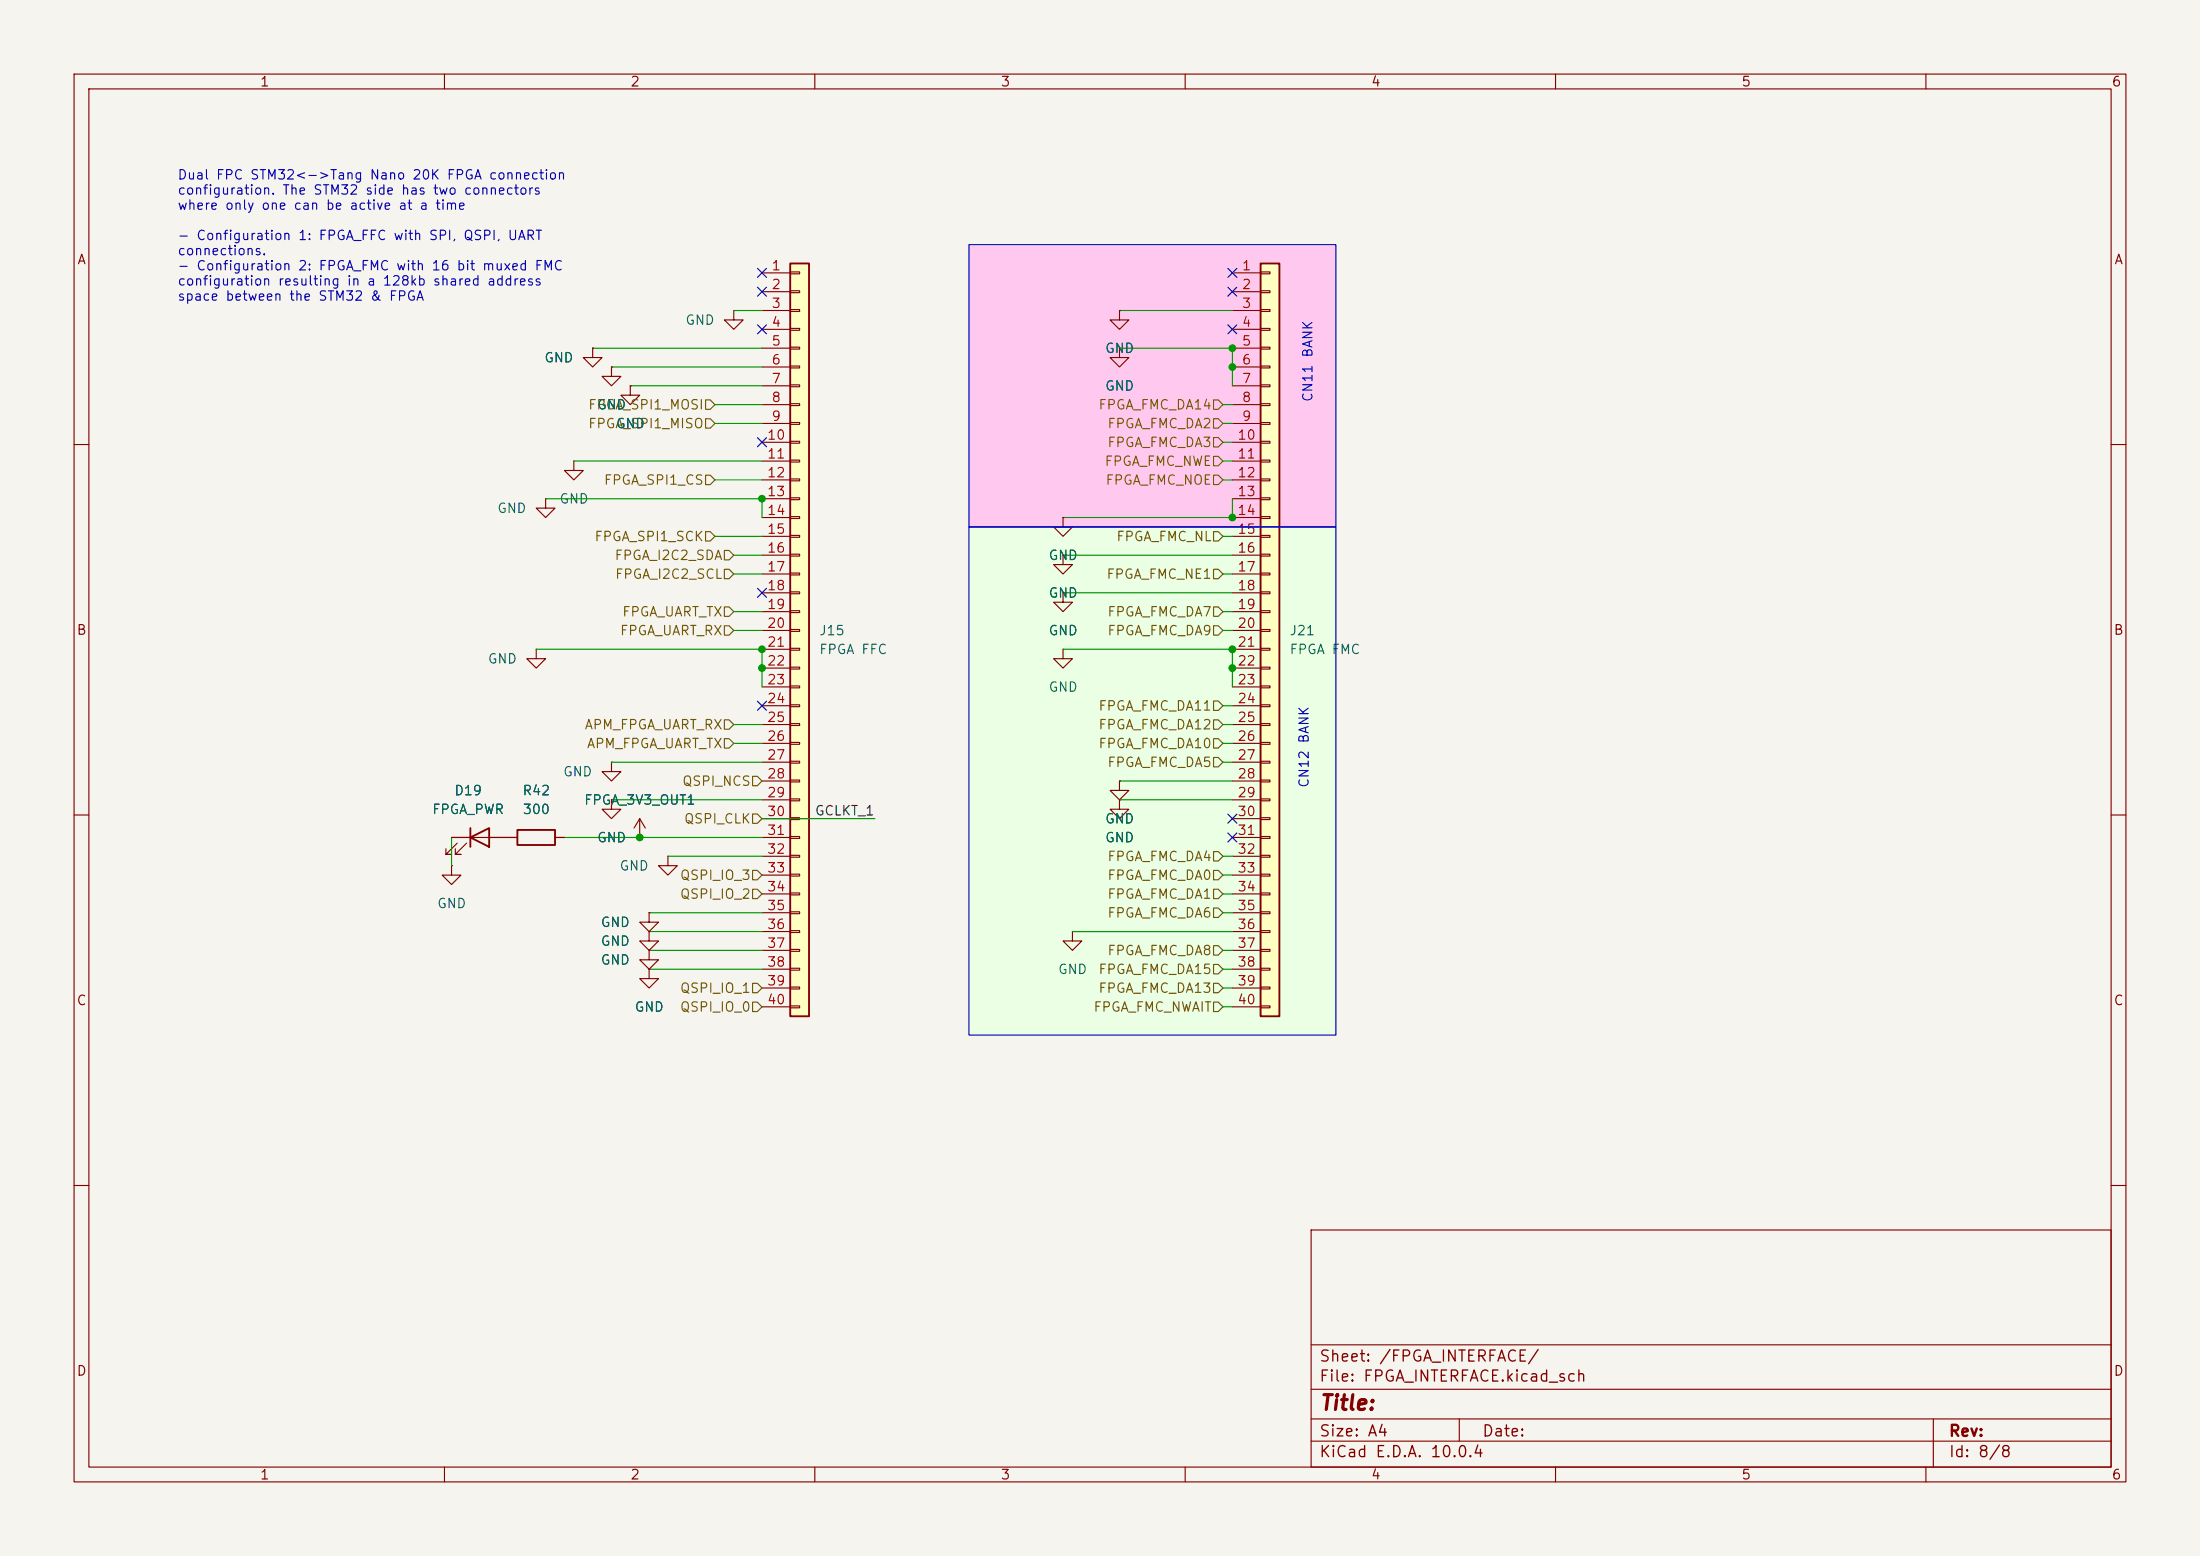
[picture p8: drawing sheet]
<svg xmlns="http://www.w3.org/2000/svg" width="297mm" height="210mm" viewBox="0 0 297 210" stroke-linecap="round" stroke-linejoin="round" font-family="sans-serif">
<path d="M0 0h297v210h-297z" fill="#f5f4ef" stroke="#f5f4ef" stroke-width=".14"/>
<g fill="none" stroke="#840000" stroke-width=".15">
<path d="M10 10h277v190h-277zM12 12h273v186h-273zM60 10v2M110 10v2M160 10v2M210 10v2M260 10v2M10 60h2M285 60h2M10 110h2M285 110h2M10 160h2"/>
<path d="M177 166h108v32h-108zM285 160h2M60 198v2M110 198v2M160 198v2M177 194.5h108M177 191.5h108M177 187.5h108M177 181.5h108M197 191.5v3M210 198v2M260 198v2"/>
<path d="M261 191.5v6.5"/>
</g>
<path d="M130.8 71.1h49.5v68.6h-49.5z" fill="#ebffe4"/>
<path d="M130.8 33h49.5v38.1h-49.5z" fill="#ffc9ef"/>
<path d="M151.1 47v1.3h1.3l-1.3 1.2-1.2-1.2h1.2M151.1 47h.1M151.1 41.9v1.3h1.3l-1.3 1.3-1.2-1.3h1.2M151.1 41.9h.1M72.4 87.6v1.3h1.3l-1.3 1.3-1.3-1.3h1.3M72.4 87.6h.1" fill="none" stroke="#840000" stroke-width=".15"/>
<path d="M106.7 35.6h2.5v101.6h-2.5z" fill="#ffffc2"/>
<path d="M106.7 35.6h2.5v101.6h-2.5z" fill="none" stroke="#840000" stroke-width=".25"/>
<g fill="none" stroke="#840000" stroke-width=".15">
<path d="M102.9 36.8h3.8M102.9 39.4h3.8M106.7 36.7h1.2v.3h-1.2zM106.7 39.2h1.2v.3h-1.2zM80 47v1.3h1.3l-1.3 1.2-1.3-1.2h1.3M80 47h.1M82.5 49.5v1.3h1.3l-1.3 1.3-1.2-1.3h1.2M82.5 49.5h.1M85.1 52.1v1.2h1.3l-1.3 1.3-1.3-1.3h1.3M85.1 52.1h.1M102.9 41.9h3.8M102.9 44.5h3.8"/>
<path d="M102.9 47h3.8M102.9 49.5h3.8M102.9 52.1h3.8M102.9 54.6h3.8M102.9 57.2h3.8M102.9 59.7h3.8M106.7 41.8h1.2v.2h-1.2zM106.7 44.3h1.2v.3h-1.2zM106.7 46.9h1.2v.2h-1.2zM106.7 49.4h1.2v.3h-1.2zM106.7 51.9h1.2v.3h-1.2zM106.7 54.5h1.2v.2h-1.2z"/>
<path d="M106.7 57h1.2v.3h-1.2zM106.7 59.6h1.2v.2h-1.2zM73.7 67.3v1.3h1.2l-1.2 1.3-1.3-1.3h1.3M73.7 67.3h.1M102.9 62.2h3.8M102.9 64.8h3.8M102.9 67.3h3.8M102.9 69.9h3.8M102.9 72.4h3.8M102.9 74.9h3.8M102.9 77.5h3.8M106.7 62.1h1.2v.3h-1.2z"/>
<path d="M106.7 64.6h1.2v.3h-1.2zM106.7 67.2h1.2v.2h-1.2zM106.7 69.7h1.2v.3h-1.2zM106.7 72.3h1.2v.2h-1.2zM106.7 74.8h1.2v.3h-1.2zM106.7 77.3h1.2v.3h-1.2zM106.7 79.9h1.2v.2h-1.2zM102.9 80h3.8M102.9 82.6h3.8M102.9 85.1h3.8M102.9 87.6h3.8M102.9 90.2h3.8"/>
<path d="M102.9 92.7h3.8M102.9 95.3h3.8M102.9 97.8h3.8M106.7 82.4h1.2v.3h-1.2zM106.7 85h1.2v.2h-1.2zM106.7 87.5h1.2v.3h-1.2zM106.7 90h1.2v.3h-1.2zM106.7 92.6h1.2v.2h-1.2zM106.7 95.1h1.2v.3h-1.2zM106.7 97.7h1.2v.2h-1.2zM143.5 87.6v1.3h1.3l-1.3 1.3-1.3-1.3h1.3M143.5 87.6h.1"/>
<path d="M61 116.8v1.3h1.2l-1.2 1.3-1.3-1.3h1.3M61 116.8h.1M102.9 100.3h3.8M102.9 102.9h3.8M102.9 105.4h3.8M102.9 108h3.8M102.9 110.5h3.8M102.9 113h3.8M102.9 115.6h3.8M102.9 118.1h3.8M106.7 100.2h1.2v.3h-1.2zM106.7 102.7h1.2v.3h-1.2z"/>
<path d="M106.7 105.3h1.2v.2h-1.2zM106.7 107.8h1.2v.3h-1.2zM106.7 110.4h1.2v.2h-1.2zM106.7 112.9h1.2v.3h-1.2zM106.7 115.4h1.2v.3h-1.2zM106.7 118h1.2v.2h-1.2zM87.6 130.8v1.3h1.3l-1.3 1.3-1.2-1.3h1.2M87.6 130.8h.1M102.9 120.7h3.8M102.9 123.2h3.8M102.9 125.7h3.8M102.9 128.3h3.8"/>
<path d="M102.9 130.8h3.8M102.9 133.4h3.8M102.9 135.9h3.8M106.7 120.5h1.2v.3h-1.2zM106.7 123.1h1.2v.2h-1.2zM106.7 125.6h1.2v.3h-1.2zM106.7 128.1h1.2v.3h-1.2zM106.7 130.7h1.2v.2h-1.2zM106.7 133.2h1.2v.3h-1.2zM106.7 135.8h1.2v.2h-1.2z"/>
</g>
<path d="M170.2 35.6h2.5v101.6h-2.5z" fill="#ffffc2"/>
<path d="M170.2 35.6h2.5v101.6h-2.5zM63.5 113l2.5-1.2v2.5zM63.5 111.8v2.5M69.8 112h5.1v2h-5.1z" fill="none" stroke="#840000" stroke-width=".25"/>
<g fill="none" stroke="#840000" stroke-width=".15">
<path d="M166.4 36.8h3.8M166.4 39.4h3.8M170.2 36.7h1.2v.3h-1.2zM170.2 39.2h1.2v.3h-1.2zM80 47h.1M82.5 49.5h.1M85.1 52.1h.1M99.1 41.9v1.3h1.2l-1.2 1.3-1.3-1.3h1.3M99.1 41.9h.1M151.1 41.9h.1M151.1 47h.1M166.4 41.9h3.8"/>
<path d="M166.4 44.5h3.8M166.4 47h3.8M166.4 49.5h3.8M166.4 52.1h3.8M166.4 54.6h3.8M166.4 57.2h3.8M166.4 59.7h3.8M170.2 41.8h1.2v.2h-1.2zM170.2 44.3h1.2v.3h-1.2zM170.2 46.9h1.2v.2h-1.2zM170.2 49.4h1.2v.3h-1.2zM170.2 51.9h1.2v.3h-1.2z"/>
<path d="M170.2 54.5h1.2v.2h-1.2zM170.2 57h1.2v.3h-1.2zM170.2 59.6h1.2v.2h-1.2zM77.5 62.2v1.3h1.2l-1.2 1.3-1.3-1.3h1.3M77.5 62.2h.1M143.5 69.9v1.2h1.3l-1.3 1.3-1.3-1.3h1.3M143.5 69.9h.1M143.5 74.9v1.3h1.3l-1.3 1.3-1.3-1.3h1.3M143.5 74.9h.1M166.4 62.2h3.8M166.4 64.8h3.8M166.4 67.3h3.8"/>
<path d="M166.4 69.9h3.8M166.4 72.4h3.8M166.4 74.9h3.8M166.4 77.5h3.8M170.2 62.1h1.2v.3h-1.2zM170.2 64.6h1.2v.3h-1.2zM170.2 67.2h1.2v.2h-1.2zM170.2 69.7h1.2v.3h-1.2zM170.2 72.3h1.2v.2h-1.2zM170.2 74.8h1.2v.3h-1.2zM170.2 77.3h1.2v.3h-1.2zM170.2 79.9h1.2v.2h-1.2z"/>
<path d="M143.5 80v1.3h1.3l-1.3 1.3-1.3-1.3h1.3M143.5 80h.1M166.4 80h3.8M166.4 82.6h3.8M166.4 85.1h3.8M166.4 87.6h3.8M166.4 90.2h3.8M166.4 92.7h3.8M166.4 95.3h3.8M166.4 97.8h3.8M170.2 82.4h1.2v.3h-1.2zM170.2 85h1.2v.2h-1.2z"/>
<path d="M170.2 87.5h1.2v.3h-1.2zM170.2 90h1.2v.3h-1.2zM170.2 92.6h1.2v.2h-1.2zM170.2 95.1h1.2v.3h-1.2zM170.2 97.7h1.2v.2h-1.2zM61 113h8.8M61.7 113.8l-1.5 1.5h.8h-.8v-.7M63 113.8l-1.5 1.5h.7h-.7v-.7M74.9 113h1.3M82.5 108v1.2h1.3l-1.3 1.3-1.2-1.3h1.2M82.5 108h.1M82.5 102.9v1.2h1.3l-1.3 1.3-1.2-1.3h1.2"/>
<path d="M82.5 102.9h.1M86.4 113h.1M86.4 110.5l-.8 1.3M86.4 110.5l.7 1.3M86.4 110.5v2.5M90.2 115.6v1.2h1.2l-1.2 1.3-1.3-1.3h1.3M90.2 115.6h.1M151.1 108v1.2h1.3l-1.3 1.3-1.2-1.3h1.2M151.1 108h.1M151.1 105.4v1.3h1.3l-1.3 1.3-1.2-1.3h1.2M151.1 105.4h.1M166.4 100.3h3.8"/>
<path d="M166.4 102.9h3.8M166.4 105.4h3.8M166.4 108h3.8M166.4 110.5h3.8M166.4 113h3.8M166.4 115.6h3.8M166.4 118.1h3.8M170.2 100.2h1.2v.3h-1.2zM170.2 102.7h1.2v.3h-1.2zM170.2 105.3h1.2v.2h-1.2zM170.2 107.8h1.2v.3h-1.2zM170.2 110.4h1.2v.2h-1.2z"/>
<path d="M170.2 112.9h1.2v.3h-1.2zM170.2 115.4h1.2v.3h-1.2zM170.2 118h1.2v.2h-1.2zM87.6 123.2v1.3h1.3l-1.3 1.2-1.2-1.2h1.2M87.6 123.2h.1M87.6 128.3v1.2h1.3l-1.3 1.3-1.2-1.3h1.2M87.6 128.3h.1M87.6 125.7v1.3h1.3l-1.3 1.3-1.2-1.3h1.2M87.6 125.7h.1M87.6 130.8h.1M144.8 125.7v1.3h1.2l-1.2 1.3-1.3-1.3h1.3M144.8 125.7h.1"/>
<path d="M166.4 120.7h3.8M166.4 123.2h3.8M166.4 125.7h3.8M166.4 128.3h3.8M166.4 130.8h3.8M166.4 133.4h3.8M166.4 135.9h3.8M170.2 120.5h1.2v.3h-1.2zM170.2 123.1h1.2v.2h-1.2zM170.2 125.6h1.2v.3h-1.2zM170.2 128.1h1.2v.3h-1.2zM170.2 130.7h1.2v.2h-1.2z"/>
<path d="M170.2 133.2h1.2v.3h-1.2zM170.2 135.8h1.2v.2h-1.2z"/>
</g>
<g fill="none" stroke="#725600" stroke-width=".15">
<path d="M95.2 54h.7l.6 .6-.6 .6h-.7zM95.2 56.5h.7l.6 .7-.6 .6h-.7zM163.8 56.5h.7l.6 .7-.6 .6h-.7zM163.8 59.1h.7l.6 .6-.6 .6h-.7zM163.8 54h.7l.6 .6-.6 .6h-.7zM95.2 64.1h.7l.6 .7-.6 .6h-.7zM95.2 71.8h.7l.6 .6-.6 .6h-.7zM97.8 76.8h.6l.7 .7-.7 .6h-.6zM97.8 74.3h.6l.7 .6-.7 .7h-.6zM163.8 64.1h.7l.6 .7-.6 .6h-.7zM163.8 61.6h.7l.6 .6-.6 .7h-.7zM163.8 71.8h.7l.6 .6-.6 .6h-.7z"/>
<path d="M163.8 76.8h.7l.6 .7-.6 .6h-.7zM97.8 97.2h.6l.7 .6-.7 .6h-.6zM97.8 84.5h.6l.7 .6-.7 .6h-.6zM97.8 81.9h.6l.7 .7-.7 .6h-.6zM97.8 99.7h.6l.7 .6-.7 .7h-.6zM163.8 81.9h.7l.6 .7-.6 .6h-.7zM163.8 84.5h.7l.6 .6-.6 .6h-.7zM163.8 97.2h.7l.6 .6-.6 .6h-.7zM163.8 94.6h.7l.6 .7-.6 .6h-.7zM163.8 99.7h.7l.6 .6-.6 .7h-.7zM101.6 117.5h.6l.7 .6-.7 .6h-.6zM101.6 104.8h.6l.7 .6-.7 .6h-.6z"/>
<path d="M101.6 109.9h.6l.7 .6-.7 .6h-.6zM163.8 102.2h.7l.6 .7-.6 .6h-.7zM163.8 114.9h.7l.6 .7-.6 .6h-.7zM163.8 117.5h.7l.6 .6-.6 .6h-.7zM101.6 120h.6l.7 .7-.7 .6h-.6zM101.6 132.7h.6l.7 .7-.7 .6h-.6zM101.6 135.3h.6l.7 .6-.7 .6h-.6zM163.8 132.7h.7l.6 .7-.6 .6h-.7zM163.8 127.6h.7l.6 .7-.6 .6h-.7zM163.8 130.2h.7l.6 .6-.6 .6h-.7zM163.8 120h.7l.6 .7-.6 .6h-.7zM163.8 122.6h.7l.6 .6-.6 .6h-.7z"/>
<path d="M163.8 135.3h.7l.6 .6-.6 .6h-.7z"/>
</g>
<g fill="none" stroke="#009600" stroke-width=".15">
<path d="M80 47h22.9M82.5 49.5h20.4M85.1 52.1h17.8M96.5 57.2h6.4M96.5 54.6h6.4M99.1 41.9h3.8M151.1 47h15.3v5.1M151.1 41.9h15.3M165.1 57.2h1.3M165.1 54.6h1.3M165.1 59.7h1.3M73.7 67.3h29.2v2.6"/>
<path d="M77.5 62.2h25.4M96.5 72.4h6.4M96.5 64.8h6.4M99.1 74.9h3.8M99.1 77.5h3.8M143.5 74.9h22.9M165.1 72.4h1.3M165.1 77.5h1.3M165.1 64.8h1.3M165.1 62.2h1.3M166.4 67.3v2.6h-22.9M72.4 87.6h30.5v5.1"/>
<path d="M99.1 97.8h3.8M99.1 85.1h3.8M99.1 82.6h3.8M143.5 87.6h22.9v5.1M143.5 80h22.9M165.1 97.8h1.3M165.1 95.3h1.3M165.1 85.1h1.3M165.1 82.6h1.3M61 113v3.8M76.2 113h26.7M82.5 102.9h20.4"/>
<path d="M82.5 108h20.4M90.2 115.6h12.7M99.1 100.3h3.8M102.9 110.5h15.2M151.1 105.4h15.3M151.1 108h15.3M165.1 102.9h1.3M165.1 100.3h1.3M165.1 115.6h1.3M165.1 118.1h1.3M87.6 128.3h15.3M87.6 125.7h15.3"/>
<path d="M87.6 130.8h15.3M87.6 123.2h15.3M144.8 125.7h21.6M165.1 128.3h1.3M165.1 130.8h1.3M165.1 123.2h1.3M165.1 135.9h1.3M165.1 120.7h1.3M165.1 133.4h1.3"/>
</g>
<g fill="none" stroke="#000084" stroke-width=".15">
<path d="M102.3 38.8l1.2 1.2M102.3 36.2l1.2 1.2M103.5 38.8l-1.2 1.2M103.5 36.2l-1.2 1.2M165.8 38.8l1.2 1.2M165.8 36.2l1.2 1.2M167 38.8l-1.2 1.2M167 36.2l-1.2 1.2M102.3 43.8l1.2 1.3M102.3 59.1l1.2 1.2M103.5 43.8l-1.2 1.3M103.5 59.1l-1.2 1.2"/>
<path d="M165.8 43.8l1.2 1.3M167 43.8l-1.2 1.3M102.3 79.4l1.2 1.2M103.5 79.4l-1.2 1.2M102.3 94.6l1.2 1.3M103.5 94.6l-1.2 1.3M165.8 109.9l1.2 1.2M165.8 112.4l1.2 1.2M167 109.9l-1.2 1.2M167 112.4l-1.2 1.2"/>
</g>
<path d="M130.8 33h49.5v38.1h-49.5zM130.8 71.1h49.5v68.6h-49.5z" fill="none" stroke="#0000c2" stroke-width=".15"/>
<g fill="#009600" stroke="#009600" stroke-width=".14">
<circle cx="102.9" cy="67.3" r=".46"/>
<circle cx="166.4" cy="90.2" r=".46"/>
<circle cx="166.4" cy="87.6" r=".46"/>
<circle cx="166.4" cy="47" r=".46"/>
<circle cx="166.4" cy="69.9" r=".46"/>
<circle cx="166.4" cy="49.5" r=".46"/>
<circle cx="86.4" cy="113" r=".46"/>
<circle cx="102.9" cy="87.6" r=".46"/>
<circle cx="102.9" cy="90.2" r=".46"/>
</g>
<text font-size="2" fill="#840000" x="178" y="190.8">Title:</text>
<g font-size="1.5" fill="#840000">
<text x="178" y="184.2">Sheet: /FPGA_INTERFACE/</text>
<text x="178" y="186.9">File: FPGA_INTERFACE.kicad_sch</text>
<text x="178" y="197.1">KiCad E.D.A. 10.0.4</text>
<text x="178" y="194.3">Size: A4</text>
<text x="200" y="194.3">Date:</text>
<text x="263" y="194.3">Rev:</text>
<text x="263" y="197.1">Id: 8/8</text>
</g>
<g font-size="1.3" fill="#840000">
<text x="35" y="12">1</text>
<text x="85" y="12">2</text>
<text x="135" y="12">3</text>
<text x="185" y="12">4</text>
<text x="235" y="12">5</text>
<text x="285" y="12">6</text>
<text x="10.3" y="36">A</text>
<text x="285.3" y="36">A</text>
<text x="10.3" y="86">B</text>
<text x="285.3" y="86">B</text>
<text x="10.3" y="136">C</text>
<text x="285.3" y="136">C</text>
<text x="10.3" y="186">D</text>
<text x="285.3" y="186">D</text>
<text x="35" y="200">1</text>
<text x="85" y="200">2</text>
<text x="135" y="200">3</text>
<text x="185" y="200">4</text>
<text x="235" y="200">5</text>
<text x="285" y="200">6</text>
</g>
<g font-size="1.3" fill="#0000c2">
<text x="23.9" y="24.5">Dual FPC STM32&lt;-&gt;Tang Nano 20K FPGA connection</text>
<text x="23.9" y="26.6">configuration. The STM32 side has two connectors</text>
<text x="23.9" y="28.6">where only one can be active at a time</text>
<text x="23.9" y="32.7">- Configuration 1: FPGA_FFC with SPI, QSPI, UART</text>
<text x="23.9" y="34.8">connections.</text>
<text x="23.9" y="36.8">- Configuration 2: FPGA_FMC with 16 bit muxed FMC</text>
<text x="23.9" y="38.9">configuration resulting in a 128kb shared address</text>
<text x="23.9" y="40.9">space between the STM32 &amp; FPGA</text>
<text x="177.5" y="54.3" transform="rotate(-90 177.5 54.3)">CN11 BANK</text>
<text x="177" y="106.4" transform="rotate(-90 177 106.4)">CN12 BANK</text>
</g>
<g font-size="1.3" fill="#a90000">
<text x="104.1" y="36.8">1</text>
<text x="104.1" y="39.3">2</text>
<text x="104.1" y="41.9">3</text>
<text x="167.6" y="36.8">1</text>
<text x="167.6" y="39.3">2</text>
<text x="167.6" y="41.9">3</text>
<text x="104.1" y="44.4">4</text>
<text x="104.1" y="47">5</text>
<text x="167.6" y="44.4">4</text>
<text x="167.6" y="47">5</text>
<text x="104.1" y="49.5">6</text>
<text x="104.1" y="52">7</text>
<text x="167.6" y="49.5">6</text>
<text x="167.6" y="52">7</text>
<text x="103.5" y="59.7">10</text>
<text x="104.1" y="54.6">8</text>
<text x="104.1" y="57.1">9</text>
<text x="167" y="59.7">10</text>
<text x="167.6" y="54.6">8</text>
<text x="167.6" y="57.1">9</text>
<text x="103.5" y="62.2">11</text>
<text x="103.5" y="64.7">12</text>
<text x="167" y="62.2">11</text>
<text x="167" y="64.7">12</text>
<text x="103.5" y="67.3">13</text>
<text x="103.5" y="69.8">14</text>
<text x="167" y="67.3">13</text>
<text x="167" y="69.8">14</text>
<text x="103.5" y="72.4">15</text>
<text x="103.5" y="74.9">16</text>
<text x="103.5" y="77.4">17</text>
<text x="167" y="72.4">15</text>
<text x="167" y="74.9">16</text>
<text x="167" y="77.4">17</text>
<text x="103.5" y="80">18</text>
<text x="103.5" y="82.5">19</text>
<text x="167" y="80">18</text>
<text x="167" y="82.5">19</text>
<text x="103.5" y="85.1">20</text>
<text x="103.5" y="87.6">21</text>
<text x="167" y="85.1">20</text>
<text x="167" y="87.6">21</text>
<text x="103.5" y="90.1">22</text>
<text x="103.5" y="92.7">23</text>
<text x="103.5" y="95.2">24</text>
<text x="167" y="90.1">22</text>
<text x="167" y="92.7">23</text>
<text x="167" y="95.2">24</text>
<text x="103.5" y="97.8">25</text>
<text x="103.5" y="100.3">26</text>
<text x="167" y="97.8">25</text>
<text x="167" y="100.3">26</text>
<text x="103.5" y="102.8">27</text>
<text x="103.5" y="105.4">28</text>
<text x="103.5" y="107.9">29</text>
<text x="167" y="102.8">27</text>
<text x="167" y="105.4">28</text>
<text x="167" y="107.9">29</text>
<text x="103.5" y="110.5">30</text>
<text x="103.5" y="113">31</text>
<text x="167" y="110.5">30</text>
<text x="167" y="113">31</text>
<text x="103.5" y="115.5">32</text>
<text x="103.5" y="118.1">33</text>
<text x="167" y="115.5">32</text>
<text x="167" y="118.1">33</text>
<text x="103.5" y="120.6">34</text>
<text x="103.5" y="123.2">35</text>
<text x="103.5" y="125.7">36</text>
<text x="167" y="120.6">34</text>
<text x="167" y="123.2">35</text>
<text x="167" y="125.7">36</text>
<text x="103.5" y="128.2">37</text>
<text x="103.5" y="130.8">38</text>
<text x="167" y="128.2">37</text>
<text x="167" y="130.8">38</text>
<text x="103.5" y="133.3">39</text>
<text x="103.5" y="135.9">40</text>
<text x="167" y="133.3">39</text>
<text x="167" y="135.9">40</text>
</g>
<g font-size="1.3" fill="#006464">
<text x="92.4" y="44.2">GND</text>
<text x="149.1" y="48">GND</text>
<text x="73.4" y="49.2">GND</text>
<text x="149.1" y="53">GND</text>
<text x="80.5" y="55.6">GND</text>
<text x="83.1" y="58.1">GND</text>
<text x="67" y="69.6">GND</text>
<text x="75.4" y="68.3">GND</text>
<text x="141.5" y="75.9">GND</text>
<text x="141.5" y="81">GND</text>
<text x="65.8" y="89.9">GND</text>
<text x="110.5" y="86.1">J15</text>
<text x="110.5" y="88.6">FPGA FFC</text>
<text x="141.5" y="86.1">GND</text>
<text x="174" y="86.1">J21</text>
<text x="174" y="88.6">FPGA FMC</text>
<text x="141.5" y="93.7">GND</text>
<text x="61.2" y="107.7">D19</text>
<text x="70.4" y="107.7">R42</text>
<text x="75.9" y="105.1">GND</text>
<text x="58.2" y="110.2">FPGA_PWR</text>
<text x="70.5" y="110.2">300</text>
<text x="78.8" y="108.9">FPGA_3V3_OUT1</text>
<text x="149.1" y="111.5">GND</text>
<text x="80.5" y="114">GND</text>
<text x="83.5" y="117.8">GND</text>
<text x="149.1" y="114">GND</text>
<text x="58.9" y="122.9">GND</text>
<text x="81" y="125.4">GND</text>
<text x="81" y="130.5">GND</text>
<text x="81" y="128">GND</text>
<text x="142.7" y="131.8">GND</text>
<text x="85.6" y="136.9">GND</text>
</g>
<g font-size="1.3" fill="#725600">
<text x="79.3" y="55.6">FPGA_SPI1_MOSI</text>
<text x="79.3" y="58.1">FPGA_SPI1_MISO</text>
<text x="148.2" y="55.6">FPGA_FMC_DA14</text>
<text x="149.4" y="58.1">FPGA_FMC_DA2</text>
<text x="81.4" y="65.7">FPGA_SPI1_CS</text>
<text x="149" y="63.2">FPGA_FMC_NWE</text>
<text x="149.2" y="65.7">FPGA_FMC_NOE</text>
<text x="149.4" y="60.7">FPGA_FMC_DA3</text>
<text x="80.2" y="73.4">FPGA_SPI1_SCK</text>
<text x="82.9" y="75.9">FPGA_I2C2_SDA</text>
<text x="150.6" y="73.4">FPGA_FMC_NL</text>
<text x="82.9" y="78.4">FPGA_I2C2_SCL</text>
<text x="83.9" y="83.5">FPGA_UART_TX</text>
<text x="149.3" y="78.4">FPGA_FMC_NE1</text>
<text x="149.4" y="83.5">FPGA_FMC_DA7</text>
<text x="83.6" y="86.1">FPGA_UART_RX</text>
<text x="149.4" y="86.1">FPGA_FMC_DA9</text>
<text x="78.8" y="98.8">APM_FPGA_UART_RX</text>
<text x="79.1" y="101.3">APM_FPGA_UART_TX</text>
<text x="148.2" y="98.8">FPGA_FMC_DA12</text>
<text x="148.2" y="96.2">FPGA_FMC_DA11</text>
<text x="148.2" y="101.3">FPGA_FMC_DA10</text>
<text x="92" y="106.4">QSPI_NCS</text>
<text x="149.4" y="103.8">FPGA_FMC_DA5</text>
<text x="92.3" y="111.5">QSPI_CLK</text>
<text x="91.7" y="119.1">QSPI_IO_3</text>
<text x="149.4" y="116.5">FPGA_FMC_DA4</text>
<text x="149.4" y="119.1">FPGA_FMC_DA0</text>
<text x="91.7" y="121.6">QSPI_IO_2</text>
<text x="149.4" y="121.6">FPGA_FMC_DA1</text>
<text x="149.4" y="124.2">FPGA_FMC_DA6</text>
<text x="148.2" y="131.8">FPGA_FMC_DA15</text>
<text x="149.4" y="129.2">FPGA_FMC_DA8</text>
<text x="91.7" y="134.3">QSPI_IO_1</text>
<text x="91.7" y="136.9">QSPI_IO_0</text>
<text x="147.5" y="136.9">FPGA_FMC_NWAIT</text>
<text x="148.2" y="134.3">FPGA_FMC_DA13</text>
</g>
<text font-size="1.3" fill="#0f0f0f" x="109.9" y="110.4">GCLKT_1</text>
</svg>
